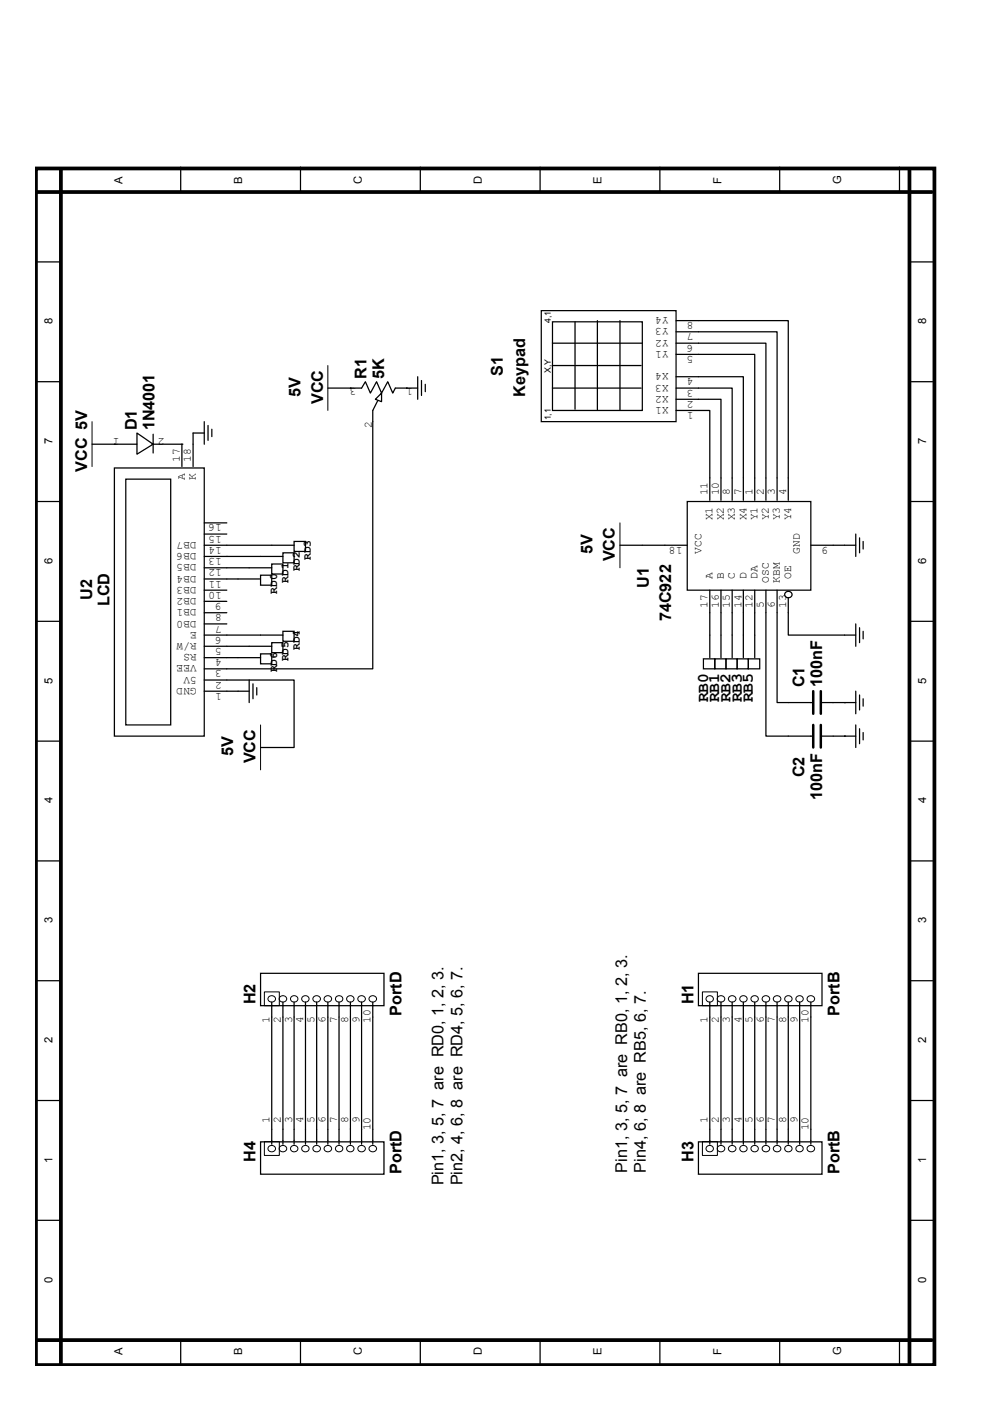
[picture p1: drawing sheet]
<svg xmlns="http://www.w3.org/2000/svg" width="210mm" height="297mm" viewBox="0 0 210 297" stroke-linecap="round" stroke-linejoin="round" font-family="sans-serif">
<path d="M7.6 35.7h190.5v253.7h-190.5zM12.9 36v253.4M192.8 36v253.4M7.6 40.7h190M7.6 284.1h190" fill="none" stroke="#000" stroke-width=".79"/>
<g fill="none" stroke="#000" stroke-width=".26">
<path d="M38.3 35.4v5.3M63.7 35.4v5.3M89.1 35.4v5.3M114.5 35.4v5.3M139.9 35.4v5.3M165.3 35.4v5.3M190.7 35.4v5.3M7.6 55.5h5.3M192.8 55.5h5.3M114.8 65.9h28.5v23.5h-28.5zM117.1 68.2h19.1v18.8h-19.1zM117.1 77.5h18.8"/>
<path d="M117.1 72.8h19.1M121.9 68.2v18.6M126.7 68v19M131.4 68v19M143.3 79.9h14.3v21.4M143.3 75.1h16.7v26.2M143.3 72.8h19.1v28.5M143.3 70.3h21.5v31M143.3 68h23.8v33.3M7.6 80.9h5.3M80.9 83.3l-1.9 3.7M117.1 82.3h18.8"/>
<path d="M143.3 87h7.2v14.3M143.3 84.7h9.6v16.6M143.3 82.3h11.9v19M192.8 80.9h5.3M7.6 106.3h5.3M131.4 115.6h9.6M176.7 115.6h4.7M181.4 113.2v4.8M182.2 114v3.2M183 114.8v1.6M192.8 106.3h5.3M7.6 131.7h5.3"/>
<path d="M162.4 129.9v26.2h10M164.8 129.9v19.1h7.6M167.1 129.9v4.8h14.3M181.4 132.3v4.7M182.2 133.1v3.2M183 133.8v1.7M192.8 131.7h5.3M7.6 157.1h5.3M50.5 146.5h2.3M52.8 144.2v4.8M53.6 145v3.2M54.4 145.8v1.6"/>
<path d="M55.2 158.5h4.8M174 149h7.4M174 156.1h7.4M179.1 149h.1M179.1 156.1h.1M181.4 146.5v4.8M181.4 153.7v4.8M182.2 147.4v3.1M182.2 154.5v3.2M183 148.2v1.5M183 155.3v1.6M192.8 157.1h5.3"/>
<path d="M7.6 182.5h5.3M192.8 182.5h5.3M7.6 207.9h5.3M55.2 206.4h26.2v6.8h-26.2zM57.6 212.5v3.1M60 212.5v3.1M62.4 212.5v3.1M64.8 212.5v3.1M67.1 212.5v3.1M69.5 212.5v3.1M71.9 212.5v3.1M74.3 212.5v3.1"/>
<path d="M76.7 212.5v3.1M79 212.5v3.1M148.1 206.4h26.2v6.8h-26.2zM150.5 212.5v3.1M152.9 212.5v3.1M155.2 212.5v3.1M157.6 212.5v3.1M160 212.5v3.1M162.4 212.5v3.1M164.8 212.5v3.1M167.1 212.5v3.1M169.5 212.5v3.1"/>
<path d="M171.9 212.5v3.1M192.8 207.9h5.3M7.6 233.3h5.3M192.8 233.3h5.3M7.6 258.7h5.3M192.8 258.7h5.3M38.3 284.1v5.3M63.7 284.1v5.3M89.1 284.1v5.3M114.5 284.1v5.3M139.9 284.1v5.3M165.3 284.1v5.3"/>
<path d="M190.7 284.1v5.3"/>
</g>
<g fill="none" stroke="#000" stroke-width=".21">
<path d="M131.4 110.9v9.5M55.2 153.7v9.5M56 210.3h3.2v2.9h-3.2zM57 211.3a.73 .73 0 0 1 1.2 0 .73 .73 0 0 1-.3 1.1 .72 .72 0 0 1-.9-.2 .72 .72 0 0 1 0-.9zM59.4 211.3a.72 .72 0 0 1 1.2 0 .72 .72 0 0 1-.3 1.1 .71 .71 0 0 1-.9-.2 .71 .71 0 0 1 0-.9zM66.6 211.3a.73 .73 0 0 1 1.1 0 .73 .73 0 0 1-.3 1.1 .72 .72 0 0 1-.9-.2 .72 .72 0 0 1 .1-.9zM69 211.3a.72 .72 0 0 1 1.1 0 .72 .72 0 0 1-.3 1.1 .71 .71 0 0 1-.9-.2 .71 .71 0 0 1 .1-.9zM76.1 211.3a.73 .73 0 0 1 1.1 0 .73 .73 0 0 1-.2 1.1 .72 .72 0 0 1-.9-.2 .72 .72 0 0 1 0-.9zM78.5 211.3a.72 .72 0 0 1 1.1 0 .72 .72 0 0 1-.3 1.1 .71 .71 0 0 1-.9-.2 .71 .71 0 0 1 .1-.9zM148.9 210.3h3.2v2.9h-3.2zM152.3 211.3a.73 .73 0 0 1 1.1 0 .73 .73 0 0 1-.2 1.1 .72 .72 0 0 1-.9-.2 .72 .72 0 0 1 0-.9zM154.7 211.3a.72 .72 0 0 1 1.1 0 .72 .72 0 0 1-.3 1.1 .71 .71 0 0 1-.9-.2 .71 .71 0 0 1 .1-.9z"/>
<path d="M161.8 211.3a.73 .73 0 0 1 1.2 0 .73 .73 0 0 1-.3 1.1 .72 .72 0 0 1-.9-.2 .72 .72 0 0 1 0-.9zM164.2 211.3a.72 .72 0 0 1 1.1 0 .72 .72 0 0 1-.2 1.1 .71 .71 0 0 1-.9-.2 .71 .71 0 0 1 0-.9zM171.3 211.3a.73 .73 0 0 1 1.2 0 .73 .73 0 0 1-.3 1.1 .72 .72 0 0 1-.9-.2 .72 .72 0 0 1 0-.9z"/>
<circle cx="62.3" cy="211.8" r=".73"/>
<circle cx="64.7" cy="211.8" r=".73"/>
<circle cx="71.9" cy="211.8" r=".73"/>
<circle cx="74.2" cy="211.8" r=".73"/>
<circle cx="150.4" cy="211.8" r=".73"/>
<circle cx="157.6" cy="211.8" r=".73"/>
<circle cx="160" cy="211.8" r=".73"/>
<circle cx="167.1" cy="211.8" r=".73"/>
<circle cx="169.5" cy="211.8" r=".73"/>
</g>
<path d="M172.4 146.5v4.8M172.4 153.7v4.8M174 146.5v4.8M174 153.7v4.8" fill="none" stroke="#000" stroke-width=".53"/>
<path d="M79.6 84.7l1.3-1.4v1.9z" fill="#fff"/>
<g fill="none" stroke="#000" stroke-width=".26">
<path d="M88.6 79.9v4.8M19.5 94.2h4.8M29 94.2h3.5M32.5 92.1v3.9M43.3 89.4v4.8M43.3 91.8h-2.4v2.4M44.1 90.2v3.2M44.9 91v1.6M69.5 82.3h7.2l.8-1.4 1 2.4 1.3-2.4 1.1 2.4 1.3-2.4 1.1 2.4 .5-1h4.8M74.3 82.3h.1M79 87v54.8h-30.9M79.6 84.7l1.3-1.4v1.9z"/>
<path d="M86.2 82.3h.1M89.4 80.7v3.2M90.2 81.5v1.5M48.1 118h11.9M48.1 115.6h14.3M57.6 119.6h2.4v2.1h-2.4zM60 117.2h2.4v2.1h-2.4zM62.4 114.8h2.4v2.1h-2.4zM141 115.6h4.7M145.7 106.3h26.2v18.8h-26.2zM150.5 101.3v4.8M152.9 101.3v4.8"/>
<path d="M155.2 101.3v4.8M157.6 101.3v4.8M160 101.3v4.8M162.4 101.3v4.8M164.8 101.3v4.8M167.1 101.3v4.8M171.9 115.6h4.8M48.1 139.4h7.1M48.1 137h9.5M48.1 134.7h11.9M48.1 122.8h7.1M48.1 120.4h9.5"/>
<path d="M55.2 138.6h2.4v2.1h-2.4zM55.2 122h2.4v2.1h-2.4zM57.6 136.3h2.4v2.1h-2.4zM60 133.8h2.4v2.2h-2.4zM149.1 139.7h2.5v2.1h-2.5zM150.5 125.1v14.3M151.6 139.7h2.3v2.1h-2.3zM152.9 125.1v14.3M153.9 139.7h2.4v2.1h-2.4zM155.2 125.1v14.3M156.3 139.7h2.4v2.1h-2.4zM157.6 125.1v14.3"/>
<path d="M158.7 139.7h2.4v2.1h-2.4zM160 125.1v14.3M162.4 125.1v4.8M164.8 125.1v4.8M167.1 126.7v3.2M48.1 144.2h14.3v14.3h-2.4M48.1 146.5h2.4M57.6 215.6v27M60 215.6v27M62.4 215.6v27M64.8 215.6v27M67.1 215.6v27"/>
<path d="M69.5 215.6v27M71.9 215.6v27M74.3 215.6v27M76.7 215.6v27M79 215.6v27M150.5 215.6v27M152.9 215.6v27M155.2 215.6v27M157.6 215.6v27M160 215.6v27M162.4 215.6v27M164.8 215.6v27"/>
<path d="M167.1 215.6v27M169.5 215.6v27M171.9 215.6v27M55.2 242.1h26.2v6.9h-26.2zM148.1 242.1h26.2v6.9h-26.2z"/>
<circle cx="167.1" cy="126.1" r=".73"/>
</g>
<g fill="none" stroke="#000" stroke-width=".21">
<path d="M69.5 77.5v9.5M19.5 89.4v9.5M56 242.1h3.2v2.9h-3.2zM57 243.1a.73 .73 0 0 1 1.2 0 .73 .73 0 0 1-.3 1.1 .72 .72 0 0 1-.9-.2 .72 .72 0 0 1 0-.9zM59.4 243.1a.72 .72 0 0 1 1.2 0 .72 .72 0 0 1-.3 1.1 .71 .71 0 0 1-.9-.2 .71 .71 0 0 1 0-.9zM66.6 243.1a.73 .73 0 0 1 1.1 0 .73 .73 0 0 1-.3 1.1 .72 .72 0 0 1-.9-.2 .72 .72 0 0 1 .1-.9zM69 243.1a.72 .72 0 0 1 1.1 0 .72 .72 0 0 1-.3 1.1 .71 .71 0 0 1-.9-.2 .71 .71 0 0 1 .1-.9zM76.1 243.1a.73 .73 0 0 1 1.1 0 .73 .73 0 0 1-.2 1.1 .72 .72 0 0 1-.9-.2 .72 .72 0 0 1 0-.9zM78.5 243.1a.72 .72 0 0 1 1.1 0 .72 .72 0 0 1-.3 1.1 .71 .71 0 0 1-.9-.2 .71 .71 0 0 1 .1-.9zM148.9 242.1h3.2v2.9h-3.2zM152.3 243.1a.73 .73 0 0 1 1.1 0 .73 .73 0 0 1-.2 1.1 .72 .72 0 0 1-.9-.2 .72 .72 0 0 1 0-.9zM154.7 243.1a.72 .72 0 0 1 1.1 0 .72 .72 0 0 1-.3 1.1 .71 .71 0 0 1-.9-.2 .71 .71 0 0 1 .1-.9z"/>
<path d="M161.8 243.1a.73 .73 0 0 1 1.2 0 .73 .73 0 0 1-.3 1.1 .72 .72 0 0 1-.9-.2 .72 .72 0 0 1 0-.9zM164.2 243.1a.72 .72 0 0 1 1.1 0 .72 .72 0 0 1-.2 1.1 .71 .71 0 0 1-.9-.2 .71 .71 0 0 1 0-.9zM171.3 243.1a.73 .73 0 0 1 1.2 0 .73 .73 0 0 1-.3 1.1 .72 .72 0 0 1-.9-.2 .72 .72 0 0 1 0-.9z"/>
<circle cx="62.3" cy="243.6" r=".73"/>
<circle cx="64.7" cy="243.6" r=".73"/>
<circle cx="71.9" cy="243.6" r=".73"/>
<circle cx="74.2" cy="243.6" r=".73"/>
<circle cx="150.4" cy="243.6" r=".73"/>
<circle cx="157.6" cy="243.6" r=".73"/>
<circle cx="160" cy="243.6" r=".73"/>
<circle cx="167.1" cy="243.6" r=".73"/>
<circle cx="169.5" cy="243.6" r=".73"/>
</g>
<path d="M29 91.8l3.5 2.4-3.5 2.1z" fill="#fff"/>
<g fill="none" stroke="#000" stroke-width=".26">
<path d="M24.3 99.2h19v56.9h-19zM24.3 94.2h.1M24.3 94.2h4.7M29 91.8l3.5 2.4-3.5 2.1zM32.2 94.2h6.4M38.6 94.2h.1M38.6 94.2v4.7M40.9 94.2v4.7M26.7 101.6h9.5v52.1h-9.5zM43.3 118h4.8M43.3 115.6h4.8M43.3 113.2h4.8"/>
<path d="M43.3 110.9h4.8M43.3 139.4h4.8M43.3 137h4.8M43.3 134.7h4.8M43.3 132.3h4.8M43.3 129.9h4.8M43.3 127.5h4.8M43.3 125.1h4.8M43.3 122.8h4.8M43.3 120.4h4.8M43.3 146.5h4.8M43.3 144.2h4.8"/>
<path d="M43.3 141.8h4.8"/>
</g>
<g font-size="3.4">
<text x="77.7" y="80.4" transform="rotate(-90 77.7 80.4)">R1</text>
<text x="81.4" y="80.4" transform="rotate(-90 81.4 80.4)">5K</text>
<text x="106.6" y="79.6" transform="rotate(-90 106.6 79.6)">S1</text>
<text x="63.7" y="84.1" transform="rotate(-90 63.7 84.1)">5V</text>
<text x="68.5" y="85.7" transform="rotate(-90 68.5 85.7)">VCC</text>
<text x="111.3" y="84.1" transform="rotate(-90 111.3 84.1)">Keypad</text>
<text x="29" y="91.3" transform="rotate(-90 29 91.3)">D1</text>
<text x="32.8" y="91.3" transform="rotate(-90 32.8 91.3)">1N4001</text>
<text x="18.5" y="100" transform="rotate(-90 18.5 100)">VCC 5V</text>
<text x="125.6" y="117.4" transform="rotate(-90 125.6 117.4)">5V</text>
<text x="130.4" y="119" transform="rotate(-90 130.4 119)">VCC</text>
<text x="137.5" y="124.6" transform="rotate(-90 137.5 124.6)">U1</text>
<text x="19.5" y="127.2" transform="rotate(-90 19.5 127.2)">U2</text>
<text x="23.2" y="128.6" transform="rotate(-90 23.2 128.6)">LCD</text>
<text x="142.3" y="131.7" transform="rotate(-90 142.3 131.7)">74C922</text>
<text x="150.1" y="148.9" transform="rotate(-90 150.1 148.9)">RB0</text>
<text x="152.5" y="148.9" transform="rotate(-90 152.5 148.9)">RB1</text>
<text x="154.9" y="148.9" transform="rotate(-90 154.9 148.9)">RB2</text>
<text x="157.3" y="148.9" transform="rotate(-90 157.3 148.9)">RB3</text>
<text x="159.6" y="148.9" transform="rotate(-90 159.6 148.9)">RB5</text>
<text x="170.6" y="145.7" transform="rotate(-90 170.6 145.7)">C1</text>
<text x="174.3" y="145.7" transform="rotate(-90 174.3 145.7)">100nF</text>
<text x="49.4" y="160.3" transform="rotate(-90 49.4 160.3)">5V</text>
<text x="54.2" y="161.9" transform="rotate(-90 54.2 161.9)">VCC</text>
<text x="170.6" y="164.8" transform="rotate(-90 170.6 164.8)">C2</text>
<text x="174.3" y="169.6" transform="rotate(-90 174.3 169.6)">100nF</text>
<text x="54.2" y="213" transform="rotate(-90 54.2 213)">H2</text>
<text x="85.1" y="215.3" transform="rotate(-90 85.1 215.3)">PortD</text>
<text x="147.1" y="213" transform="rotate(-90 147.1 213)">H1</text>
<text x="178" y="215.3" transform="rotate(-90 178 215.3)">PortB</text>
<text x="54.2" y="246.3" transform="rotate(-90 54.2 246.3)">H4</text>
<text x="85.1" y="249" transform="rotate(-90 85.1 249)">PortD</text>
<text x="94.1" y="251.3" transform="rotate(-90 94.1 251.3)">Pin1, 3, 5, 7 are RD0, 1, 2, 3.</text>
<text x="98" y="251.3" transform="rotate(-90 98 251.3)">Pin2, 4, 6, 8 are RD4, 5, 6, 7.</text>
<text x="133" y="248.7" transform="rotate(-90 133 248.7)">Pin1, 3, 5, 7 are RB0, 1, 2, 3.</text>
<text x="136.9" y="248.7" transform="rotate(-90 136.9 248.7)">Pin4, 6, 8 are RB5, 6, 7.</text>
<text x="147.1" y="246.3" transform="rotate(-90 147.1 246.3)">H3</text>
<text x="178" y="249" transform="rotate(-90 178 249)">PortB</text>
</g>
<g font-size="2.4">
<text x="26" y="39.1" transform="rotate(-90 26 39.1)">A</text>
<text x="51.4" y="39.1" transform="rotate(-90 51.4 39.1)">B</text>
<text x="76.8" y="39.1" transform="rotate(-90 76.8 39.1)">C</text>
<text x="102.2" y="39.1" transform="rotate(-90 102.2 39.1)">D</text>
<text x="127.6" y="39.1" transform="rotate(-90 127.6 39.1)">E</text>
<text x="153" y="39.1" transform="rotate(-90 153 39.1)">F</text>
<text x="178.4" y="39.1" transform="rotate(-90 178.4 39.1)">G</text>
<text x="11.1" y="68.7" transform="rotate(-90 11.1 68.7)">8</text>
<text x="141.8" y="72" transform="rotate(-180 141.8 72)">Y2</text>
<text x="141.8" y="69.6" transform="rotate(-180 141.8 69.6)">Y3</text>
<text x="141.8" y="67.3" transform="rotate(-180 141.8 67.3)">Y4</text>
<text x="147.1" y="70.7" transform="rotate(-180 147.1 70.7)">7</text>
<text x="147.1" y="68.3" transform="rotate(-180 147.1 68.3)">8</text>
<text x="196.3" y="68.7" transform="rotate(-90 196.3 68.7)">8</text>
<text x="141.8" y="74.4" transform="rotate(-180 141.8 74.4)">Y1</text>
<text x="147.1" y="75.5" transform="rotate(-180 147.1 75.5)">5</text>
<text x="147.1" y="73.1" transform="rotate(-180 147.1 73.1)">6</text>
<text x="75.6" y="82.3" transform="rotate(-180 75.6 82.3)">3</text>
<text x="87.5" y="82.3" transform="rotate(-180 87.5 82.3)">1</text>
<text x="141.8" y="83.9" transform="rotate(-180 141.8 83.9)">X2</text>
<text x="141.8" y="81.5" transform="rotate(-180 141.8 81.5)">X3</text>
<text x="141.8" y="79.2" transform="rotate(-180 141.8 79.2)">X4</text>
<text x="147.1" y="82.6" transform="rotate(-180 147.1 82.6)">3</text>
<text x="147.1" y="80.2" transform="rotate(-180 147.1 80.2)">4</text>
<text x="141.8" y="86.3" transform="rotate(-180 141.8 86.3)">X1</text>
<text x="147.1" y="87.4" transform="rotate(-180 147.1 87.4)">1</text>
<text x="147.1" y="85" transform="rotate(-180 147.1 85)">2</text>
<text x="11.1" y="94.1" transform="rotate(-90 11.1 94.1)">7</text>
<text x="25.4" y="92.9" transform="rotate(-180 25.4 92.9)">1</text>
<text x="34.9" y="92.9" transform="rotate(-180 34.9 92.9)">2</text>
<text x="78.9" y="90.7" transform="rotate(-90 78.9 90.7)">2</text>
<text x="196.3" y="94.1" transform="rotate(-90 196.3 94.1)">7</text>
<text x="38.1" y="97.9" transform="rotate(-90 38.1 97.9)">17</text>
<text x="39.2" y="101.8" transform="rotate(-90 39.2 101.8)">A</text>
<text x="40.5" y="97.9" transform="rotate(-90 40.5 97.9)">18</text>
<text x="41.5" y="101.8" transform="rotate(-90 41.5 101.8)">K</text>
<text x="150" y="105" transform="rotate(-90 150 105)">11</text>
<text x="152.4" y="105" transform="rotate(-90 152.4 105)">10</text>
<text x="154.8" y="105" transform="rotate(-90 154.8 105)">8</text>
<text x="157.2" y="105" transform="rotate(-90 157.2 105)">7</text>
<text x="159.6" y="105" transform="rotate(-90 159.6 105)">1</text>
<text x="161.9" y="105" transform="rotate(-90 161.9 105)">2</text>
<text x="164.3" y="105" transform="rotate(-90 164.3 105)">3</text>
<text x="166.7" y="105" transform="rotate(-90 166.7 105)">4</text>
<text x="47" y="113.6" transform="rotate(-180 47 113.6)">15</text>
<text x="47" y="111.2" transform="rotate(-180 47 111.2)">16</text>
<text x="151.1" y="110.3" transform="rotate(-90 151.1 110.3)">X1</text>
<text x="153.5" y="110.3" transform="rotate(-90 153.5 110.3)">X2</text>
<text x="155.8" y="110.3" transform="rotate(-90 155.8 110.3)">X3</text>
<text x="158.2" y="110.3" transform="rotate(-90 158.2 110.3)">X4</text>
<text x="160.6" y="110.3" transform="rotate(-90 160.6 110.3)">Y1</text>
<text x="163" y="110.3" transform="rotate(-90 163 110.3)">Y2</text>
<text x="165.4" y="110.3" transform="rotate(-90 165.4 110.3)">Y3</text>
<text x="167.8" y="110.3" transform="rotate(-90 167.8 110.3)">Y4</text>
<text x="11.1" y="119.5" transform="rotate(-90 11.1 119.5)">6</text>
<text x="41.7" y="119.6" transform="rotate(-180 41.7 119.6)">DB5</text>
<text x="41.7" y="117.3" transform="rotate(-180 41.7 117.3)">DB6</text>
<text x="41.7" y="114.9" transform="rotate(-180 41.7 114.9)">DB7</text>
<text x="47" y="118.3" transform="rotate(-180 47 118.3)">13</text>
<text x="47" y="115.9" transform="rotate(-180 47 115.9)">14</text>
<text x="65.9" y="118.8" transform="rotate(-90 65.9 118.8)">RD3</text>
<text x="144.7" y="115.9" transform="rotate(-180 144.7 115.9)">18</text>
<text x="148.7" y="117.4" transform="rotate(-90 148.7 117.4)">VCC</text>
<text x="169.6" y="117.4" transform="rotate(-90 169.6 117.4)">GND</text>
<text x="175.6" y="115.9" transform="rotate(-180 175.6 115.9)">9</text>
<text x="196.3" y="119.5" transform="rotate(-90 196.3 119.5)">6</text>
<text x="41.7" y="124.4" transform="rotate(-180 41.7 124.4)">DB3</text>
<text x="41.7" y="122" transform="rotate(-180 41.7 122)">DB4</text>
<text x="47" y="125.5" transform="rotate(-180 47 125.5)">10</text>
<text x="47" y="123.1" transform="rotate(-180 47 123.1)">11</text>
<text x="47" y="120.7" transform="rotate(-180 47 120.7)">12</text>
<text x="58.8" y="125.9" transform="rotate(-90 58.8 125.9)">RD0</text>
<text x="61.2" y="123.5" transform="rotate(-90 61.2 123.5)">RD1</text>
<text x="63.5" y="121.1" transform="rotate(-90 63.5 121.1)">RD2</text>
<text x="151.1" y="122.7" transform="rotate(-90 151.1 122.7)">A</text>
<text x="153.5" y="122.7" transform="rotate(-90 153.5 122.7)">B</text>
<text x="155.8" y="122.7" transform="rotate(-90 155.8 122.7)">C</text>
<text x="158.2" y="122.7" transform="rotate(-90 158.2 122.7)">D</text>
<text x="160.6" y="122.7" transform="rotate(-90 160.6 122.7)">DA</text>
<text x="163" y="123.5" transform="rotate(-90 163 123.5)">OSC</text>
<text x="165.4" y="123.5" transform="rotate(-90 165.4 123.5)">KBM</text>
<text x="167.8" y="122.7" transform="rotate(-90 167.8 122.7)">OE</text>
<text x="41.7" y="131.6" transform="rotate(-180 41.7 131.6)">DB0</text>
<text x="41.7" y="129.1" transform="rotate(-180 41.7 129.1)">DB1</text>
<text x="41.7" y="126.8" transform="rotate(-180 41.7 126.8)">DB2</text>
<text x="47" y="130.2" transform="rotate(-180 47 130.2)">8</text>
<text x="47" y="127.8" transform="rotate(-180 47 127.8)">9</text>
<text x="150" y="128.8" transform="rotate(-90 150 128.8)">17</text>
<text x="152.4" y="128.8" transform="rotate(-90 152.4 128.8)">16</text>
<text x="154.8" y="128.8" transform="rotate(-90 154.8 128.8)">15</text>
<text x="157.2" y="128.8" transform="rotate(-90 157.2 128.8)">14</text>
<text x="159.6" y="128.8" transform="rotate(-90 159.6 128.8)">12</text>
<text x="161.9" y="128.8" transform="rotate(-90 161.9 128.8)">5</text>
<text x="164.3" y="128.8" transform="rotate(-90 164.3 128.8)">6</text>
<text x="166.7" y="128.8" transform="rotate(-90 166.7 128.8)">13</text>
<text x="41.7" y="136.3" transform="rotate(-180 41.7 136.3)">R/W</text>
<text x="41.7" y="133.9" transform="rotate(-180 41.7 133.9)">E</text>
<text x="47" y="137.4" transform="rotate(-180 47 137.4)">5</text>
<text x="47" y="135" transform="rotate(-180 47 135)">6</text>
<text x="47" y="132.6" transform="rotate(-180 47 132.6)">7</text>
<text x="63.5" y="137.8" transform="rotate(-90 63.5 137.8)">RD4</text>
<text x="41.7" y="143.5" transform="rotate(-180 41.7 143.5)">5V</text>
<text x="41.7" y="141.1" transform="rotate(-180 41.7 141.1)">VEE</text>
<text x="41.7" y="138.7" transform="rotate(-180 41.7 138.7)">RS</text>
<text x="47" y="142.1" transform="rotate(-180 47 142.1)">3</text>
<text x="47" y="139.7" transform="rotate(-180 47 139.7)">4</text>
<text x="58.8" y="142.6" transform="rotate(-90 58.8 142.6)">RD6</text>
<text x="61.2" y="140.2" transform="rotate(-90 61.2 140.2)">RD5</text>
<text x="11.1" y="144.9" transform="rotate(-90 11.1 144.9)">5</text>
<text x="41.7" y="145.8" transform="rotate(-180 41.7 145.8)">GND</text>
<text x="47" y="146.9" transform="rotate(-180 47 146.9)">1</text>
<text x="47" y="144.5" transform="rotate(-180 47 144.5)">2</text>
<text x="196.3" y="144.9" transform="rotate(-90 196.3 144.9)">5</text>
<text x="11.1" y="170.3" transform="rotate(-90 11.1 170.3)">4</text>
<text x="196.3" y="170.3" transform="rotate(-90 196.3 170.3)">4</text>
<text x="11.1" y="195.7" transform="rotate(-90 11.1 195.7)">3</text>
<text x="196.3" y="195.7" transform="rotate(-90 196.3 195.7)">3</text>
<text x="11.1" y="221.1" transform="rotate(-90 11.1 221.1)">2</text>
<text x="57.1" y="216.9" transform="rotate(-90 57.1 216.9)">1</text>
<text x="59.5" y="216.9" transform="rotate(-90 59.5 216.9)">2</text>
<text x="61.9" y="216.9" transform="rotate(-90 61.9 216.9)">3</text>
<text x="64.3" y="216.9" transform="rotate(-90 64.3 216.9)">4</text>
<text x="66.7" y="216.9" transform="rotate(-90 66.7 216.9)">5</text>
<text x="69" y="216.9" transform="rotate(-90 69 216.9)">6</text>
<text x="71.5" y="216.9" transform="rotate(-90 71.5 216.9)">7</text>
<text x="73.8" y="216.9" transform="rotate(-90 73.8 216.9)">8</text>
<text x="76.2" y="216.9" transform="rotate(-90 76.2 216.9)">9</text>
<text x="78.6" y="216.9" transform="rotate(-90 78.6 216.9)">10</text>
<text x="150" y="216.9" transform="rotate(-90 150 216.9)">1</text>
<text x="152.4" y="216.9" transform="rotate(-90 152.4 216.9)">2</text>
<text x="154.8" y="216.9" transform="rotate(-90 154.8 216.9)">3</text>
<text x="157.2" y="216.9" transform="rotate(-90 157.2 216.9)">4</text>
<text x="159.6" y="216.9" transform="rotate(-90 159.6 216.9)">5</text>
<text x="161.9" y="216.9" transform="rotate(-90 161.9 216.9)">6</text>
<text x="164.3" y="216.9" transform="rotate(-90 164.3 216.9)">7</text>
<text x="166.7" y="216.9" transform="rotate(-90 166.7 216.9)">8</text>
<text x="169.1" y="216.9" transform="rotate(-90 169.1 216.9)">9</text>
<text x="171.4" y="216.9" transform="rotate(-90 171.4 216.9)">10</text>
<text x="196.3" y="221.1" transform="rotate(-90 196.3 221.1)">2</text>
<text x="57.1" y="238.1" transform="rotate(-90 57.1 238.1)">1</text>
<text x="59.5" y="238.1" transform="rotate(-90 59.5 238.1)">2</text>
<text x="61.9" y="238.1" transform="rotate(-90 61.9 238.1)">3</text>
<text x="64.3" y="238.1" transform="rotate(-90 64.3 238.1)">4</text>
<text x="66.7" y="238.1" transform="rotate(-90 66.7 238.1)">5</text>
<text x="69" y="238.1" transform="rotate(-90 69 238.1)">6</text>
<text x="71.5" y="238.1" transform="rotate(-90 71.5 238.1)">7</text>
<text x="73.8" y="238.1" transform="rotate(-90 73.8 238.1)">8</text>
<text x="76.2" y="238.1" transform="rotate(-90 76.2 238.1)">9</text>
<text x="78.6" y="239.7" transform="rotate(-90 78.6 239.7)">10</text>
<text x="150" y="238.1" transform="rotate(-90 150 238.1)">1</text>
<text x="152.4" y="238.1" transform="rotate(-90 152.4 238.1)">2</text>
<text x="154.8" y="238.1" transform="rotate(-90 154.8 238.1)">3</text>
<text x="157.2" y="238.1" transform="rotate(-90 157.2 238.1)">4</text>
<text x="159.6" y="238.1" transform="rotate(-90 159.6 238.1)">5</text>
<text x="161.9" y="238.1" transform="rotate(-90 161.9 238.1)">6</text>
<text x="164.3" y="238.1" transform="rotate(-90 164.3 238.1)">7</text>
<text x="166.7" y="238.1" transform="rotate(-90 166.7 238.1)">8</text>
<text x="169.1" y="238.1" transform="rotate(-90 169.1 238.1)">9</text>
<text x="171.4" y="239.7" transform="rotate(-90 171.4 239.7)">10</text>
<text x="11.1" y="246.5" transform="rotate(-90 11.1 246.5)">1</text>
<text x="196.3" y="246.5" transform="rotate(-90 196.3 246.5)">1</text>
<text x="11.1" y="271.9" transform="rotate(-90 11.1 271.9)">0</text>
<text x="196.3" y="271.9" transform="rotate(-90 196.3 271.9)">0</text>
<text x="26" y="287.3" transform="rotate(-90 26 287.3)">A</text>
<text x="51.4" y="287.3" transform="rotate(-90 51.4 287.3)">B</text>
<text x="76.8" y="287.3" transform="rotate(-90 76.8 287.3)">C</text>
<text x="102.2" y="287.3" transform="rotate(-90 102.2 287.3)">D</text>
<text x="127.6" y="287.3" transform="rotate(-90 127.6 287.3)">E</text>
<text x="153" y="287.3" transform="rotate(-90 153 287.3)">F</text>
<text x="178.4" y="287.3" transform="rotate(-90 178.4 287.3)">G</text>
</g>
<g font-size="1.9">
<text x="116.8" y="68.5" transform="rotate(-90 116.8 68.5)">4,1</text>
<text x="116.8" y="79.1" transform="rotate(-90 116.8 79.1)">X,Y</text>
<text x="116.8" y="89.1" transform="rotate(-90 116.8 89.1)">1,1</text>
</g>
</svg>
